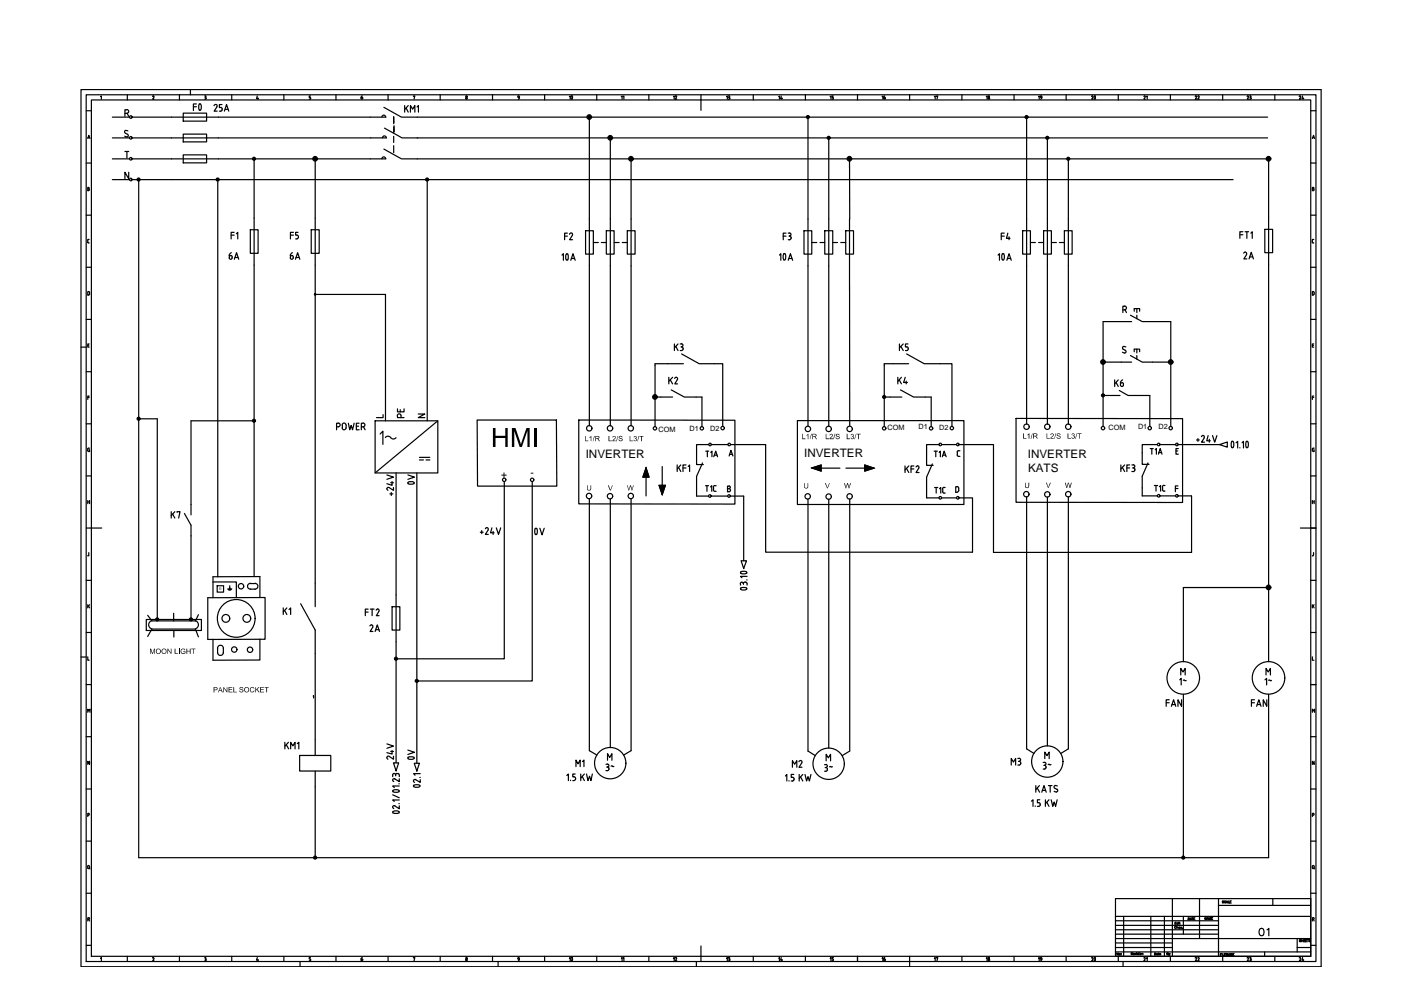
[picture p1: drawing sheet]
<svg xmlns="http://www.w3.org/2000/svg" width="297mm" height="210mm" viewBox="0 0 297 210" stroke-linecap="round" stroke-linejoin="round" font-family="sans-serif">
<!-- layer: 035 -->
<g fill="none" stroke="#000" stroke-width=".25">
<path d="M17.2 19h262.9v186h-262.9zM18.3 23.5h1.1M18.3 34.6h1.1M18.6 39.7l.3 .2-.1 .1 .2 .2-.2 .2h-.2zM19.4 21.2h258.5v181.6h-258.5zM21.3 20.5l.2-.2v.7M27 20.1v1.1M32.5 20.3l.1 .2M32.5 20.3l-.2 .2M32.7 20.6l-.3 .4h.3M54.6 20.3l-.2 .6h.4M54.7 20.7v.3"/>
<path d="M60.2 20.1v1.1M65.8 20.3h-.2v.3l.3 .2M65.9 20.8l-.1 .2h-.2M71.2 20.1v1.1M82.3 20.1v1.1M93.3 20.1v1.1M98.7 20.8l.2 .2 .1-.2M98.7 20.8l.2-.2 .1 .2M104.4 20.1v1.1M115.5 20.1v1.1M126.5 20.1v1.1M137.6 20.1v1.1"/>
<path d="M148.6 20.1v1.1M159.7 20.1v1.1M170.8 20.1v1.1M181.8 20.1v1.1M192.9 20.1v1.1M203.9 20.1v1.1M215 20.1v1.1M226 20.1v1.1M237.1 20.1v1.1M248.1 20.1v1.1M259.2 20.1v1.1M270.3 20.1v1.1"/>
<path d="M277.9 23.5h1.1M277.9 34.6h1.1M278.2 39.7l.4 .2-.2 .1 .2 .2-.2 .2h-.2zM18.3 45.6h1.1M18.3 56.7h1.1M18.6 51.3l.3 .2M18.6 40h.2M18.6 51v.3M18.8 50.7l-.2 .2M18.8 50.8h.1M277.9 45.6h1.1M277.9 56.7h1.1"/>
<path d="M278.2 51.3l.2 .2M278.2 40h.3M278.4 50.7l-.2 .2v.4M278.4 51.5h.1M278.4 50.8h.1M17.2 73.6h1.1M18.3 67.7h1.1M18.3 78.8h1.1M18.6 73.2h.2M18.8 61.8l.2 .2M18.8 61.8h-.2v.8l.3-.1 .1-.5M18.9 72.9h-.3v.7h.3"/>
<path d="M277.9 67.7h1.1M277.9 78.8h1.1M278.2 73.2h.3M278.4 61.8l.2 .2M278.4 61.8h-.2v.8h.2M278.5 72.9h-.3v.7h.3M278.6 62v.5l-.2 .1M18.3 89.9h1.1M18.6 84.3h.3M18.6 95.2v.3M18.9 95.4h.1v.3l-.4-.2M18.9 84h-.3v.7"/>
<path d="M19 95l-.4 .2M277.9 89.9h1.1M278.2 95.2l.1 .4 .2 .1h.1l-.1-.3M278.2 84.3h.3M278.5 84h-.3v.7M278.6 95l-.4 .2M18.3 112h1.1M18.3 100.9h1.1M18.6 117.8h.1M18.6 106.4h.4M18.6 106.1v.7M18.8 117.7l-.1 .1"/>
<path d="M18.8 117.2v.5M19 106.1v.7M277.9 112h1.1M277.9 100.9h1.1M278.2 106.1v.7M278.2 106.4h.4M278.5 117.7l-.3 .1M278.5 117.2v.5M278.6 106.1v.7M17.2 139.3h1.1M18.3 123h1.1M18.3 134.1h1.1"/>
<path d="M18.6 139.3v.7h.3M18.6 128.2v.7M18.7 128.5l.3 .4M19 128.2l-.4 .4M277.9 123h1.1M277.9 134.1h1.1M278.2 139.3v.7h.4M278.2 128.2v.7M278.4 128.5l.2 .4M278.6 128.2l-.4 .4M18.3 145.1h1.1M18.3 156.2h1.1"/>
<path d="M277.9 145.1h1.1M277.9 156.2h1.1M278.2 151v-.6l.3 .3 .2-.3v.6M18.3 167.3h1.1M18.3 178.3h1.1M18.6 172.8h.3v-.3h-.3v.6M19 161.4v.7l-.4-.7v.7M277.9 167.3h1.1M277.9 178.3h1.1M278.2 172.8h.4v-.3h-.4v.6M278.6 161.4v.7l-.4-.7v.7M18.3 189.4h1.1"/>
<path d="M18.6 195h.2l.2 .3M18.8 194.5l.2 .2-.2 .2M18.8 194.6h-.2v.7M236.5 199h12.1M236.5 199.9h12.1M236.5 198.1h21.8M236.5 197.1h21.8M236.5 196.2h21.8M236.5 195.2h21.8M238.2 194.3v8.5M244 194.3v8.5M246.9 194.3v8.5"/>
<path d="M250.9 194.3v3.8M254.3 190.5v8.5M258.3 192h19.6M269.9 190.5v1.5M277.9 189.4h1.1M278.2 184v-.3l.2-.2 .2 .2v.3M278.2 184l.2 .2 .2-.2M278.4 194.5l.2 .4-.4 .1M278.5 194.6h-.3v.7M278.5 195l.1 .3M278.5 184.1l.2 .1M18.3 200.4h1.1"/>
<path d="M21.3 203.2l.2-.2v.7M27 202.8v1.1M32.3 203.1l.3-.1v.2M32.7 203.3l-.3 .4h.3M38 202.8v1.1M43.4 203h.1M43.4 203.7h.1M43.5 203.3h.1M43.5 203l.2 .2-.2 .1M43.5 203.3l.2 .2M43.7 203.5l-.2 .2M43.7 203.5v.1"/>
<path d="M49.1 202.8v1.1M54.6 203l-.2 .6h.4M54.7 203.4v.3M60.2 202.8v1.1M63.6 203.9v1.1M65.6 203.7h.1M65.8 203h-.2v.3l.2 .1 .1 .2M65.9 203.5l-.2 .2M71.2 202.8v1.1M82.3 202.8v1.1M87.7 203.1l.3-.1-.2 .7M93.3 202.8v1.1"/>
<path d="M98.7 203.6l.2-.3 .1 .3M98.7 203.5l.2 .2 .1-.2M104.4 202.8v1.1M105.6 203.9v1.1M115.5 202.8v1.1M126.5 202.8v1.1M137.6 202.8v1.1M147.6 203.9v1.1M148.6 202.8v1.1M159.7 202.8v1.1M170.8 202.8v1.1M181.8 202.8v1.1"/>
<path d="M192.9 202.8v2.2M203.9 202.8v1.1M215 202.8v1.1M226 202.8v1.1M236.5 200.9h12.1M236.5 201.8h41.4M237.1 202.8v1.1M238.1 203.9v1.1M259.2 202.8v1.1M268.1 201.8v1M270.3 202.8v1.1M275 200.9h2.9"/>
<path d="M277.9 200.4h1.1"/>
<circle cx="98.9" cy="20.5" r=".15"/>
<circle cx="98.9" cy="203.2" r=".15"/>
</g>
<!-- layer: 07 -->
<path d="M18.3 20.1h260.7v183.8h-260.7zM148.6 21.2v2.2M19.4 112h2.2M275.7 112h2.2M236.5 190.5h41.4v12.3h-41.4zM236.5 194.3h41.4M248.6 199h29.3M248.6 190.5v12.3M258.3 190.5v12.3M275 199v2.8M148.6 200.6v2.2" fill="none" stroke="#000" stroke-width=".25"/>
<!-- layer: 025 -->
<g fill="none" stroke="#000" stroke-width=".25">
<path d="M249.1 195.7h.2M249.4 196.5a.2 .2 0 0 0-.3 0 .2 .2 0 0 0 0 .3 .2 .2 0 0 0 .3 0M249.4 195.5h-.3v.4h.3M249.5 196.6l.2-.1 .1 .3M249.5 196.4v.4M249.8 195.7l-.3 .1 .1 .1h.2M249.8 195.5v.4M249.9 196.7l.2-.1-.2 .1 .1 .1h.1M249.9 195.6h.1M249.9 195.7v.2M250 195.7h.2M250.1 195.5l.1 .4"/>
<path d="M250.5 196.6l-.2 .1v.1h.2M250.7 196.8h.1M251.9 194.6a.22 .22 0 0 1 .3 .2 .22 .22 0 0 1-.3 .2zM252.3 195l.2-.4 .1 .4M252.3 194.9h.2M252.7 194.6h.3M252.8 194.6v.4M253.1 194.8h.1M253.4 194.6h-.3v.4h.3M255.8 194.5v.5l-.3-.5v.5M255.9 195l.2-.5 .1 .5M255.9 194.8h.2"/>
<path d="M256.3 195v-.5l.2 .5 .2-.5v.5M256.8 194.8h.2M257.1 194.5h-.3v.5h.3M259.4 191.1l-.2-.1v.2l.2 .2h-.2M259.9 191.1l-.1-.1-.2 .1 .1 .4 .2-.2M260 191.5l.1-.5 .2 .5M260 191.3h.3M260.4 191v.5h.3M260.8 191.2h.1M261.1 191h-.3v.5h.3M275.8 199.3h-.3l.3 .2-.1 .2-.2-.1M276 199.2v.5"/>
<path d="M276 199.4h.3M276.3 199.2v.5M276.4 199.4h.2M276.7 199.2h-.3v.5h.3M276.8 199.4h.2M277.1 199.2h-.3v.5h.3M277.1 199.2h.3M277.3 199.2v.5M277.8 199.3h-.3l.3 .2-.1 .2-.2-.1M237.1 202v.5l-.3-.5v.5M237.7 202.2h.1M237.7 202.5h.1"/>
<path d="M239.8 202.2h.3v-.2h-.3v.4M240 202.2l.1 .2M240.3 202.3h.2l-.1-.2-.1 .3h.2M258.7 202.4h.2M259 202.2h-.3v.4M259.1 202.2v.4M259.3 202.2v.4h.2M259.6 202.4h.2M259.9 202.2h-.3v.4h.3M260.3 202.2v.4l-.3-.4v.4M260.4 202.6l.2-.4 .2 .4M260.5 202.5h.2"/>
<path d="M260.8 202.6v-.4l.2 .4 .2-.4v.4M261.4 202.4h.1M261.6 202.2h-.2v.4h.2"/>
<circle cx="237.4" cy="202.4" r=".15"/>
</g>
<g fill="none" stroke="#000" stroke-width=".25">
<path d="M23.8 24.8h3.7M23.8 29.2h3.7M23.8 33.7h3.7M23.8 38.1h3.7M28.1 24.8h8.3M28.1 29.2h8.3M28.1 33.7h8.3M28.1 38.1h233.3M29.4 38.1v143.7h239.6v-34.6M46.2 38.1v84.2M46.3 24.8h32.2M46.3 29.2h32.3"/>
<path d="M46.3 33.7h32.2M53.9 33.7v12.6M66.8 33.7v12.6M88.5 33.7h180.5v12.4M88.5 24.8h180.3M88.5 29.2h180.3M90.6 38.1v51.1M125 24.8v21.6M129.4 29.2v17.2M133.8 33.7v12.7M171.3 24.8v21.6M175.7 29.2v17.2"/>
<path d="M180.1 33.7l.1 12.7M217.7 24.8v21.6M222.1 29.2v17.2M226.5 33.7v12.7M53.9 56.2v66M66.8 56.2v67.4M125 56.4v33.9M129.4 56.4v33.9M133.8 56.4v33.9M171.3 56.4v34M175.7 56.4v34M180.1 56.4l.1 34"/>
<path d="M217.7 56.4v33.5M222.1 56.4v33.5M226.5 56.4v33.5M269 56.1v84.2M66.8 62.4h14.9v26.8M141.6 77.1h-2.7v13.4M151.5 77.1h1.7v13.3M189.3 77.1h-1.8v13.4M199.3 77.1h2.5v13.3M233.9 76.8h3.8M237.7 68.2h-3.8v22.2M244.4 76.8h3.8"/>
<path d="M244.4 68.2h3.8v22.2M29.4 88.8h3.9v42.5M53.9 89.2h-13.4v17.8M138.9 84.2h1.2M147.6 84.2h1.2v6.3M154.9 94.3h7.4v22.8h43.9v-11.5h-2.8M187.5 84.2h1.2M196.2 84.2h1.2v6.3M203.4 94.3h7.2v22.8h42v-12h-2.8M240.8 83.8h3v6.6M246 94.3h3.3M249.8 94.3h8.8"/>
<path d="M40.5 113.6v17.7M84 100.3v25.8M88.4 100.3v61.5M106.9 102.1v37.6h-22.9M112.8 102.1v42.3h-24.4M125 105.7v53.5l1.6 .9M129.4 105.8v52.7M133.8 105.7v53.5l-1.6 .9M147.7 103.4v1.8h2.5M150.8 105.2h3.5M154.8 105.2h2.9v13.7M171.3 105.8v53.4l1.6 1"/>
<path d="M175.7 105.9v52.7M180.2 105.8v53.4l-1.7 1M196.5 103.7v1.9h2.6M199.7 105.6h3.1M217.7 105.4v53.4l1.5 1M222.1 105.4v52.7M226.5 105.4v53.4l-1.6 1M242.2 103.4v1.7h3.2M246 105.1h3.3M31 131.3h11.7v2.4h-11.7zM32.2 131.6a.91 .91 0 0 0-.7 .9 .91 .91 0 0 0 .7 .8M32.2 131.6h9.2"/>
<path d="M32.2 133.4h9.2M41.4 131.6a.91 .91 0 0 1 .7 .9 .91 .91 0 0 1-.7 .8M66.8 138.6v18.3M84 136.1v25.6M269 124.6h-18.1v15.7M250.9 147.2v34.6M66.8 166.8v15"/>
</g>
<!-- layer: 0 -->
<g fill="none" stroke="#000" stroke-width=".25">
<path d="M36.4 24.8h9.9M36.4 29.2h9.9M36.4 33.7h9.9M38.8 28.4h5v1.7h-5zM38.8 32.8h5v1.7h-5zM78.5 24.8h3.3M78.5 33.7h3.3M78.6 29.2h3.3M81 24.8a.4 .4 0 0 1 .4-.4 .4 .4 0 0 1 .4 .4M81 33.7a.4 .4 0 0 1 .4-.4 .4 .4 0 0 1 .4 .4M81.1 29.2a.4 .4 0 0 1 .4-.4 .4 .4 0 0 1 .4 .4M81.4 22.8l3.7 2h3.4"/>
<path d="M81.4 31.6l3.7 2.1h3.4M81.5 27.2l3.7 2h3.3M53.1 48.7h1.6v5h-1.6zM53.9 46.3v9.9M66 48.7h1.7v5h-1.7zM66.8 46.3v9.9M124.1 48.9h1.7v5h-1.7zM125 46.4v10M128.6 48.9h1.6v5h-1.6zM129.4 46.4v10M133 48.9h1.6v5h-1.6zM133.8 46.4v10"/>
<path d="M170.5 48.9h1.6v5h-1.6zM171.3 46.4v10M174.9 48.9h1.7v5h-1.7zM175.7 46.4v10M179.3 48.9h1.7v5h-1.7zM180.1 46.4v10M216.8 48.9h1.7v5h-1.7zM217.7 46.4v10M221.3 48.9h1.6v5h-1.6zM222.1 46.4v10M225.7 48.9h1.6v5h-1.6zM226.5 46.4v10"/>
<path d="M268.2 48.6h1.6v5h-1.6zM269 46.1v10M141.6 77.1h3.3M144.5 75l3.7 2.1h3.3M189.3 77.1h3.3M192.2 75l3.7 2.1h3.4M237.7 68.2h2.2M237.7 76.8h2.2M239.7 66.8l2.5 1.4h2.2M239.7 75.4l2.5 1.4h2.2M240.5 66v-.6h1.1v.6M240.5 74.6v-.6h1.1v.6"/>
<path d="M241 65.4v.9M241 66.8v.8M241 74v.8M241 75.4v.7M79.5 89.2h13.3v11.1h-13.3zM80.6 92l.6-.6v2.8M81.7 92.8l.6-.3 .5 .3M82.8 92.8l.6 .3 .6-.3M88.9 97h2.2M92.8 89.2l-13.3 11.1M101.2 89.1h16.8l.1 14h-16.9zM122.7 89.1h33.1v17.8l-33.1-.1z"/>
<path d="M137 99.2l.6 2h-1.3zM140.1 84.2h2.5M140.4 98.9v4M142.3 82.7l2.8 1.5h2.5M169.1 89.2h35.3v17.8h-35.3zM172.1 99.2l2-.6v1.3zM174.1 99.3h4M179.4 99.3h3.9M183.3 98.6l2 .7-2 .6zM188.7 84.2h2.5M190.9 82.7l2.8 1.5h2.5M215.4 88.7l35.3 .1v17.7h-35.3z"/>
<path d="M40.5 111.4v2.2M137 101.2v3.9M139.7 102.9h1.4l-.7 2zM147.7 101v2.4M157.1 118.9h1.2l-.6 1.7zM196.5 101.2v2.5M242.2 101v2.4M31.3 130.5l.9 1.1M32.2 133.4l-.9 1.5M36.8 130v1.6M36.9 133.7v1.4M41.4 133.4l.7 1.6"/>
<path d="M42.1 130.3l-.7 1.3M44.1 126.7h12.1v8.8l-12.1 .1zM45.2 123.4h4.9v3.3M46 124.2h1.4v1.3h-1.4zM46.1 137.4v1.1M46.1 137.5a.61 .61 0 0 1 .6-.7 .61 .61 0 0 1 .7 .7M46.1 138.3a.61 .61 0 0 0 .6 .7 .61 .61 0 0 0 .7-.7M47.4 137.4v1.1M47.4 124.2h.1M48.3 124.9h.8M48.4 125h.7M48.5 125.1h.4"/>
<path d="M48.7 124.9h.1M48.7 124.2v.7M53.1 124.9h1M53.1 123.7h1M53.2 123.7a.61 .61 0 0 0-.7 .6 .61 .61 0 0 0 .7 .6M54 123.7a.61 .61 0 0 1 .7 .6 .61 .61 0 0 1-.7 .6M55.1 135.5v4.4l-9.9 .1v-4.5M55.1 126.6v-4.4l-9.9 .1v4.4M63.7 128l3.1 5.6v5M66.8 123.6v5M83.1 128.6h1.7v5h-1.7zM84 126.1v10"/>
<path d="M66.8 156.9v3.3M63.5 160.2h6.6v3.3h-6.6zM66.8 163.5v3.3"/>
<circle cx="27.7" cy="33.7" r=".28"/>
<circle cx="27.7" cy="24.8" r=".28"/>
<circle cx="27.7" cy="29.2" r=".28"/>
<circle cx="27.7" cy="38.1" r=".28"/>
<circle cx="29.4" cy="38.1" r=".32"/>
<circle cx="29.4" cy="38.1" r=".19"/>
<circle cx="29.4" cy="38.1" r=".11"/>
<circle cx="46.2" cy="38.1" r=".32"/>
<circle cx="46.2" cy="38.1" r=".19"/>
<circle cx="46.2" cy="38.1" r=".11"/>
<circle cx="53.9" cy="33.7" r=".32"/>
<circle cx="53.9" cy="33.7" r=".19"/>
<circle cx="53.9" cy="33.7" r=".11"/>
<circle cx="66.8" cy="33.7" r=".49"/>
<circle cx="66.8" cy="33.7" r=".32"/>
<circle cx="66.8" cy="33.7" r=".15"/>
<circle cx="90.6" cy="38.1" r=".32"/>
<circle cx="90.6" cy="38.1" r=".19"/>
<circle cx="90.6" cy="38.1" r=".11"/>
<circle cx="124.9" cy="24.8" r=".49"/>
<circle cx="124.9" cy="24.8" r=".32"/>
<circle cx="124.9" cy="24.8" r=".15"/>
<circle cx="129.4" cy="29.2" r=".49"/>
<circle cx="129.4" cy="29.2" r=".32"/>
<circle cx="129.4" cy="29.2" r=".15"/>
<circle cx="133.8" cy="33.7" r=".49"/>
<circle cx="133.8" cy="33.7" r=".32"/>
<circle cx="133.8" cy="33.7" r=".15"/>
<circle cx="171.3" cy="24.8" r=".32"/>
<circle cx="171.3" cy="24.8" r=".19"/>
<circle cx="171.3" cy="24.8" r=".11"/>
<circle cx="175.7" cy="29.2" r=".32"/>
<circle cx="175.7" cy="29.2" r=".19"/>
<circle cx="175.7" cy="29.2" r=".11"/>
<circle cx="180.1" cy="33.7" r=".49"/>
<circle cx="180.1" cy="33.7" r=".32"/>
<circle cx="180.1" cy="33.7" r=".15"/>
<circle cx="217.6" cy="24.8" r=".32"/>
<circle cx="217.6" cy="24.8" r=".19"/>
<circle cx="217.6" cy="24.8" r=".11"/>
<circle cx="222" cy="29.2" r=".32"/>
<circle cx="222" cy="29.2" r=".19"/>
<circle cx="222" cy="29.2" r=".11"/>
<circle cx="226.5" cy="33.7" r=".32"/>
<circle cx="226.5" cy="33.7" r=".19"/>
<circle cx="226.5" cy="33.7" r=".11"/>
<circle cx="269" cy="33.7" r=".49"/>
<circle cx="269" cy="33.7" r=".32"/>
<circle cx="269" cy="33.7" r=".15"/>
<circle cx="66.8" cy="62.4" r=".15"/>
<circle cx="66.8" cy="62.4" r=".06"/>
<circle cx="66.8" cy="62.4" r=".11"/>
<circle cx="233.9" cy="76.8" r=".49"/>
<circle cx="233.9" cy="76.8" r=".32"/>
<circle cx="233.9" cy="76.8" r=".15"/>
<circle cx="248.2" cy="76.8" r=".49"/>
<circle cx="248.2" cy="76.8" r=".32"/>
<circle cx="248.2" cy="76.8" r=".15"/>
<circle cx="29.4" cy="88.8" r=".32"/>
<circle cx="29.4" cy="88.8" r=".19"/>
<circle cx="29.4" cy="88.8" r=".11"/>
<circle cx="53.9" cy="89.2" r=".32"/>
<circle cx="53.9" cy="89.2" r=".19"/>
<circle cx="53.9" cy="89.2" r=".11"/>
<circle cx="124.9" cy="90.8" r=".57"/>
<circle cx="129.3" cy="90.8" r=".57"/>
<circle cx="133.7" cy="90.8" r=".57"/>
<circle cx="138.9" cy="84.2" r=".49"/>
<circle cx="138.9" cy="90.8" r=".36"/>
<circle cx="138.9" cy="84.2" r=".32"/>
<circle cx="138.9" cy="84.2" r=".15"/>
<circle cx="148.8" cy="90.8" r=".36"/>
<circle cx="153.2" cy="90.8" r=".36"/>
<circle cx="154.6" cy="94.2" r=".28"/>
<circle cx="171.3" cy="90.9" r=".57"/>
<circle cx="175.7" cy="90.9" r=".57"/>
<circle cx="180.1" cy="90.9" r=".57"/>
<circle cx="187.5" cy="90.8" r=".36"/>
<circle cx="187.5" cy="84.2" r=".32"/>
<circle cx="187.5" cy="84.2" r=".19"/>
<circle cx="187.5" cy="84.2" r=".11"/>
<circle cx="197.4" cy="90.8" r=".36"/>
<circle cx="201.8" cy="90.8" r=".36"/>
<circle cx="203.1" cy="94.2" r=".28"/>
<circle cx="217.6" cy="90.5" r=".57"/>
<circle cx="222" cy="90.5" r=".57"/>
<circle cx="226.5" cy="90.5" r=".57"/>
<circle cx="233.9" cy="90.8" r=".36"/>
<circle cx="233.9" cy="83.8" r=".32"/>
<circle cx="233.9" cy="83.8" r=".19"/>
<circle cx="233.9" cy="83.8" r=".11"/>
<circle cx="243.8" cy="90.8" r=".36"/>
<circle cx="248.2" cy="90.8" r=".36"/>
<circle cx="249.5" cy="94.2" r=".28"/>
<circle cx="106.9" cy="101.7" r=".36"/>
<circle cx="112.8" cy="101.7" r=".36"/>
<circle cx="124.9" cy="105.2" r=".57"/>
<circle cx="129.3" cy="105.2" r=".57"/>
<circle cx="133.7" cy="105.2" r=".57"/>
<circle cx="150.5" cy="105.2" r=".28"/>
<circle cx="154.6" cy="105.2" r=".28"/>
<circle cx="171.2" cy="105.2" r=".57"/>
<circle cx="175.7" cy="105.3" r=".57"/>
<circle cx="180.1" cy="105.2" r=".57"/>
<circle cx="199.4" cy="105.5" r=".28"/>
<circle cx="203.1" cy="105.5" r=".28"/>
<circle cx="217.6" cy="104.8" r=".57"/>
<circle cx="222" cy="104.8" r=".57"/>
<circle cx="226.5" cy="104.8" r=".57"/>
<circle cx="245.7" cy="105.1" r=".28"/>
<circle cx="249.5" cy="105.1" r=".28"/>
<circle cx="33.3" cy="131.3" r=".32"/>
<circle cx="33.3" cy="131.3" r=".19"/>
<circle cx="33.3" cy="131.3" r=".11"/>
<circle cx="40.5" cy="131.3" r=".32"/>
<circle cx="40.5" cy="131.3" r=".19"/>
<circle cx="40.5" cy="131.3" r=".11"/>
<circle cx="47.9" cy="131.1" r=".83"/>
<circle cx="49.7" cy="137.7" r=".57"/>
<circle cx="50.1" cy="131.1" r="4"/>
<circle cx="51.1" cy="124.3" r=".57"/>
<circle cx="52.3" cy="131.1" r=".83"/>
<circle cx="53" cy="137.8" r=".57"/>
<circle cx="84" cy="139.7" r=".32"/>
<circle cx="84" cy="139.7" r=".19"/>
<circle cx="84" cy="139.7" r=".11"/>
<circle cx="269" cy="124.6" r=".49"/>
<circle cx="269" cy="124.6" r=".32"/>
<circle cx="269" cy="124.6" r=".15"/>
<circle cx="88.4" cy="144.4" r=".32"/>
<circle cx="88.4" cy="144.4" r=".19"/>
<circle cx="88.4" cy="144.4" r=".11"/>
<circle cx="250.9" cy="143.7" r="3.5"/>
<circle cx="269" cy="143.7" r="3.5"/>
<circle cx="129.4" cy="161.8" r="3.3"/>
<circle cx="175.7" cy="161.9" r="3.3"/>
<circle cx="222" cy="161.5" r="3.3"/>
<circle cx="66.8" cy="181.8" r=".32"/>
<circle cx="66.8" cy="181.8" r=".19"/>
<circle cx="66.8" cy="181.8" r=".11"/>
<circle cx="250.9" cy="181.8" r=".32"/>
<circle cx="250.9" cy="181.8" r=".19"/>
<circle cx="250.9" cy="181.8" r=".11"/>
</g>
<g fill="#000">
<path d="M104.5 90.7h.6v1.7h2v-1.7h.5v4.1h-.5v-1.9h-2v1.9h-.6zM108.5 90.7h.8l1.1 3.5 1.2-3.5h.7v4.1h-.5v-3.4l-1.2 3.4h-.4l-1.2-3.4v3.4h-.5zM113.3 90.7h.5v4.1h-.5zM124.1 92.4h.1v1h.5v.1h-.6zM125 92.7l.4-.3v1.1h-.1v-.8l-.3 .1zM126 92.4h.1l-.4 1.2zM129 92.4h.2v1h.5v.1h-.7zM129.9 92.6l.2-.2a.4 .4 0 0 1 .4 .4 .4 .4 0 0 1-.3 .4l-.2 .2h.5v.1h-.7l.5-.6a.21 .21 0 0 0 0-.3 .21 .21 0 0 0-.3 .2zM131 92.4l-.2 1.2h-.2zM131.3 92.5l.5-.1 .2 .3-.3-.1a.19 .19 0 0 0-.3 0 .19 .19 0 0 0 .2 .3h.2a.35 .35 0 0 1 .1 .6 .35 .35 0 0 1-.6 0l-.2-.3h.2l.1 .2a.24 .24 0 0 0 .4 0 .24 .24 0 0 0-.2-.4h-.2a.26 .26 0 0 1-.2-.2 .26 .26 0 0 1 .1-.3zM133.5 92.4h.1v1h.6v.1h-.7zM134.4 92.5h.1a.29 .29 0 0 1 .4 0 .29 .29 0 0 1-.1 .4 .34 .34 0 0 1 0 .6 .34 .34 0 0 1-.5-.3h.1a.22 .22 0 0 0 .3 .3 .22 .22 0 0 0 .2-.3 .22 .22 0 0 0-.3-.2v-.1a.19 .19 0 0 0 .3-.1 .19 .19 0 0 0-.2-.3 .19 .19 0 0 0-.2 .2h-.2z"/>
<path d="M135.4 92.4h.1l-.4 1.2zM135.6 92.4h.8v.2h-.3v.9h-.2v-.9h-.3zM170.1 92h.1v.9h.6v.2h-.7zM171 92.2l.4-.2v1.1h-.1v-.9l-.2 .2zM172 92h.1l-.4 1.1zM175.1 92h.1v.9h.6v.2h-.7zM175.9 92.1l.5-.1a.34 .34 0 0 1 0 .6l-.3 .3h.5v.2h-.8l.5-.6a.24 .24 0 0 0 .1-.4 .24 .24 0 0 0-.4 .2h-.1zM177 92h.1l-.3 1.1h-.2zM177.3 92.1l.3-.1a.21 .21 0 0 1 .3 0 .21 .21 0 0 1 0 .3 .22 .22 0 0 0-.2-.3 .22 .22 0 0 0-.2 .2 .22 .22 0 0 0 .1 .2l.4 .2a.43 .43 0 0 1-.4 .5 .43 .43 0 0 1-.4-.4l.3 .3a.25 .25 0 0 0 .4-.2 .25 .25 0 0 0-.4-.2l-.3-.2zM179.5 92h.2v.9h.5v.2h-.7zM180.4 92.1l.1-.1a.28 .28 0 0 1 .4 .1 .28 .28 0 0 1-.1 .4 .36 .36 0 0 1 .1 .6 .36 .36 0 0 1-.6-.3h.2a.23 .23 0 0 0 .2 .2 .23 .23 0 0 0 .2-.2 .23 .23 0 0 0-.3-.2v-.2a.19 .19 0 0 0 .3-.1 .19 .19 0 0 0-.2-.2 .19 .19 0 0 0-.2 .2zM181.5 92l-.2 1.1h-.2z"/>
<path d="M181.6 92h.9v.1h-.4v1h-.2v-1h-.3zM216.9 91.9h.2v1h.5v.1h-.7zM217.8 92.1l.5-.2v1.1h-.2v-.9l-.3 .2zM218.8 91.9l-.2 1.1h-.1zM221.9 91.9h.1v1h.6v.1h-.7zM222.8 92l.4-.1 .2 .1v.4l-.5 .5h.5v.1h-.7l.5-.6a.21 .21 0 0 0 0-.4 .21 .21 0 0 0-.3 .2h-.2zM223.8 91.9h.1l-.4 1.1zM224.1 92l.5-.1 .3 .3-.3-.1a.22 .22 0 0 0-.2-.2 .22 .22 0 0 0-.2 .3 .22 .22 0 0 0 .3 .2h.1a.36 .36 0 0 1 .1 .6 .36 .36 0 0 1-.6-.1l-.1-.2 .3 .2a.25 .25 0 0 0 .4 0 .25 .25 0 0 0 0-.4 .25 .25 0 0 0-.3 0l-.1-.1a.27 .27 0 0 1-.3-.1 .27 .27 0 0 1 .1-.3zM226.3 91.9h.2v1h.6v.1h-.8zM227.2 92h.1a.29 .29 0 0 1 .4 0 .29 .29 0 0 1 0 .4l.2 .2-.2 .4h-.4l-.1-.1 .1-.2a.22 .22 0 0 0 .3 .2 .22 .22 0 0 0 .1-.3 .22 .22 0 0 0-.3-.1v-.1a.2 .2 0 0 0 .3-.2 .2 .2 0 0 0-.2-.2 .2 .2 0 0 0-.2 .2h-.1zM228.3 91.9l-.2 1.1h-.1zM228.4 91.9h.9v.1h-.4v1h-.1v-1h-.4z"/>
<path d="M124.5 102.9h.1v.6a.3 .3 0 0 0 .3 .4 .3 .3 0 0 0 .3-.4v-.6h.1v1l-.7 .1zM128.9 102.9h.2l.3 1 .4-1h.1l-.4 1.1h-.2zM133 102.9h.1l.2 .9 .3-.9h.2l.2 .9 .2-.9h.2l-.3 1.1h-.2l-.2-1-.3 1h-.1zM170.5 102.4h.1v.7a.31 .31 0 0 0 .3 .4 .31 .31 0 0 0 .3-.4v-.7h.2l-.1 1-.2 .2-.5-.1zM174.9 102.4h.2l.3 1 .4-1h.1l-.4 1.1h-.1zM179 102.4h.1l.3 1 .2-1h.2l.2 1 .2-1h.2l-.3 1.1h-.2l-.2-.9-.3 .9h-.1zM217.3 102.3h.2v.8a.28 .28 0 0 0 .3 .3 .28 .28 0 0 0 .2-.4v-.7h.2v1l-.3 .2-.4-.1zM221.8 102.3h.1l.3 1 .4-1h.2l-.5 1.1h-.1zM225.8 102.3h.2l.2 1 .2-1h.2l.3 1 .2-1h.1l-.3 1.1h-.1l-.3-.9-.2 .9h-.2z"/>
<path d="M126.2 92.4l.9 .2v.3l-.3 .1 .4 .5h-.2l-.4-.5h-.2v.5h-.2zM126.4 92.6v.3h.3a.18 .18 0 0 0 .2-.2 .18 .18 0 0 0-.2-.1z"/>
<path d="M172.2 92h.5a.32 .32 0 0 1 .4 .3 .32 .32 0 0 1-.3 .3l.4 .5h-.2l-.3-.5h-.3v.5h-.2zM172.4 92.1v.4h.3a.2 .2 0 0 0 .3-.2 .2 .2 0 0 0-.3-.2z"/>
<path d="M219.1 91.9h.6a.32 .32 0 0 1 .3 .3 .32 .32 0 0 1-.3 .3l.3 .5h-.1l-.4-.5h-.3v.5h-.1zM219.2 92v.4h.3a.2 .2 0 0 0 .3-.2 .2 .2 0 0 0-.2-.2z"/>
</g>
<!-- layer: DESC -->
<g fill="none" stroke="#000" stroke-width=".25">
<path d="M120.2 164.4l.3-.3v1.4M121 165.4v.1M121.4 165.5h.3M122 165.1l-.3 .4M123.1 164.1v1.4M123.4 164.6l.5 .9M124.4 164.1l.3 1.4 .3-.9 .3 .9 .3-1.4M166.5 164.5l.3-.3v1.4M167.3 165.5v.1M168.3 165.3l-.1 .3h-.4M169.4 164.2v1.4M169.7 164.7l.5 .9"/>
<path d="M170.7 164.2l.3 1.4 .3-.9 .3 .9 .3-1.4M218.7 169.9l.3-.3v1.4M219.5 170.9v.1M219.6 166.6v1.4M219.9 167.1l.5 .9M220.2 170.2l.3 .3M220.4 166.6l-.8 .8M220.5 169.6h-.6v.6h.3M220.5 170.5l-.1 .4-.5 .1M220.9 168l.4-1.4 .5 1.4M221 167.6h.6M221.6 169.6v1.4"/>
<path d="M221.9 170.1l.5 .9M222.3 166.6h.7M222.4 169.6l-.8 .8M222.7 166.6v1.4M222.9 169.6l.3 1.4 .3-1 .3 1 .3-1.4M223.7 167.2l.4 .2M223.8 166.5l-.3 .3 .1 .3M223.8 166.6h.4M224.1 167.3a.38 .38 0 0 1 0 .6 .38 .38 0 0 1-.6-.1"/>
</g>
<!-- layer: WIRENO -->
<path d="M101.8 112.8h.6M102.1 112.5v.6M102.9 112.1l.3-.2a.32 .32 0 0 1 .3 .5l-.6 .9h.6M104.3 111.9l-.3 1.1h.8M104.5 112.7v.6M105.2 111.9l.5 1.4 .5-1.4M66.4 147.6l.1-.1v.5" fill="none" stroke="#000" stroke-width=".25"/>
<!-- layer: TAGS -->
<g fill="none" stroke="#000" stroke-width=".25">
<path d="M26.5 24h.4l.4 .7M26.5 32.1h.8M26.6 28.3l.4 .2a.34 .34 0 0 1 .1 .5 .34 .34 0 0 1-.5 0l-.2-.1M26.7 27.6l-.3 .3 .2 .3M26.7 27.7h.4M26.9 23.2a.4 .4 0 0 1 .4 .4 .4 .4 0 0 1-.4 .4M26.9 23.3h-.4v1.4M26.9 32.1v1.4M27.3 36.5v1.4l-.8-1.4v1.4M262.9 49.8h.6M263.5 49.1h-.6v1.4M264 49.1h.7"/>
<path d="M264.4 49.1v1.4M265.2 49.4l.3-.3v1.4M238 74.7l.4 .1M238.1 65.7h.3M238.3 73.4l-.2 .2-.1 .2 .6 .5M238.3 73.5l.4 .1M238.4 64.9a.4 .4 0 0 1 .4 .4 .4 .4 0 0 1-.4 .4M238.4 64.9h-.3v1.4M238.5 65.7l.3 .6M238.6 74.3l.1 .3-.3 .3M154.6 96.7l.4-1.2 .4 1.2M154.7 96.3h.6"/>
<path d="M202.9 96.4l.2 .3 .4 .1M203.2 95.5l-.3 .3M203.3 95.6h.2M249.3 95.6h.4M249.8 95.1h-.5v1.2h.5M149.6 103h.6M149.9 103v1.2M150.7 103.2l.2-.2v1.2M151.2 103.9l.4 .3M151.3 103.3v.6M151.6 102.9l-.4 .4M151.6 103h.2"/>
<path d="M151.6 104.2h.2M154.6 103.6l.2-.2v-.2l-.6-.1v1.2h.4a.32 .32 0 0 0 .3-.4 .32 .32 0 0 0-.3-.3h-.4M198.1 103.4h.7M198.5 103.4v1.1M199.2 103.6l.3-.2v1.1M199.8 104.2l.4 .3M199.9 103.7v.6M200.2 103.3l-.4 .3M200.2 103.4h.2M200.2 104.5h.2M202.9 103.2l.4 .3-.1 .7-.3 .1M202.9 103.2h-.3v1.2h.3"/>
<path d="M244.8 102.9h.6M245.1 102.9v1.2M245.8 103.2l.3-.3v1.2M246.5 103.8l.1 .3h.4M246.5 103.2v.6M246.8 102.9l-.3 .3M246.8 102.9h.2M249.2 103.6h.6M249.8 103h-.6v1.3M77.5 129.8h.5M78 129.1h-.5v1.4M78.5 129.1h.8"/>
<path d="M78.9 129.1v1.4M79.8 129.4l.4-.3 .1 .5M80.3 129.6l-.5 .9h.6"/>
</g>
<!-- layer: LINK -->
<g fill="none" stroke="#000" stroke-width=".25">
<path d="M83.5 26.9v1.3M83.5 28.9v1.3M83.5 30.9v1.5M83.5 26v-1.2v1.4M83.6 26.7v1.2M125.8 51.4h1.1M127.5 51.4h1.1M130.2 51.4h1.1M131.9 51.4h1.1M172.1 51.4h1.1M173.8 51.4h1.1M176.6 51.4h1"/>
<path d="M178.3 51.4h1M218.5 51.4h1M220.2 51.4h1.1M222.9 51.4h1.1M224.6 51.4h1.1"/>
</g>
<!-- layer: 0 -->
<path d="M172.1 99.2l2-.6v1.3zM183.3 98.6l2 .7-2 .6zM137 99.2l.6 2h-1.3zM139.7 102.9h1.4l-.7 2z" fill="#000" stroke="#000" stroke-width=".21"/>
<!-- layer: XREF -->
<g fill="none" stroke="#000" stroke-width=".25">
<path d="M261.4 93.6a.85 .85 0 0 0-.1 1.3h.1M261.5 93.6l.1 .6-.1 .7M262.1 93.9l.3-.3v1.4M262.9 94.9v.1M263.3 93.9l.3-.3v1.4M264.2 93.6h.1a.77 .77 0 0 1 0 1.3h-.1M264.3 93.6l-.2 .6 .2 .7M157 123.8v.3M157 124.7l.7-.2 .6 .2a.76 .76 0 0 1-1.3 .1zM157 121.5l.7 .2 .6-.2M157.1 121.6l-.1-.1a.74 .74 0 0 1 .7-.4 .74 .74 0 0 1 .6 .4v.1M157.6 123.8v.1"/>
<path d="M157.9 123.4l-.3 .3a.32 .32 0 0 0-.3-.3 .32 .32 0 0 0-.3 .3M157.9 123.4h.2M158.1 123.4l.3 .2v.5M158.3 123h.1M158.4 122.2h-1.4l.3 .3M83.3 168.5l1.4 .6M83.3 167.6v.2l.3 .2 1-.1M83.3 172.3l.7 .2 .6-.2M83.3 167.6l.7-.2 .6 .2M83.7 170.8a.32 .32 0 0 0-.4 .2 .32 .32 0 0 0 .2 .4M84.6 172.1a.83 .83 0 0 0-1.3 .2v.1M84.6 170.4h.1"/>
<path d="M84.6 172.1v.3M84.6 167.6v.3M84.7 170.8v.7l-1-.6M84.7 169.6h-1.4l.3 .3M84.7 166.7h-1.4l.3 .3M89 166.5l-.6-.1-.7 .1v.1l.3 .3 1-.1M89 166.5v.3"/>
</g>
<g fill="#000">
<path d="M31.8 137.5h.2l.3 1 .4-1h.1v1.1h-.1v-.9l-.3 .9h-.2l-.3-.9v.9h-.1zM35.5 137.5l.7 .9v-.9h.2v1.1l-.8-.8v.8h-.1zM37 137.5h.2v1h.5v.1h-.7zM37.9 137.5h.2v1.1h-.2zM38.4 137.7l.2-.2 .5 .1 .2 .2-.7-.1-.2 .5 .2 .3h.4l.2-.3h-.4v-.1h.5v.4l-.4 .2-.4-.2-.2-.2zM39.5 137.5h.2v.5h.5v-.5h.2v1.1h-.2v-.5h-.5v.5h-.2zM40.5 137.5h.9v.2h-.4v.9h-.1v-.9h-.4zM47.4 145.7l.7 .8v-.8h.1v1.1l-.7-.9v.9h-.1zM48.5 145.7h.8v.1h-.7v.4h.6v.1h-.6v.4h.7v.1h-.8zM49.5 145.7h.1v1h.6v.1h-.7zM50.9 145.7h.5l.2 .2-.2 .1a.22 .22 0 0 0-.2-.2 .22 .22 0 0 0-.2 .3l.3 .1a.37 .37 0 0 1 .2 .5 .37 .37 0 0 1-.6 0l-.2-.3 .4 .3a.22 .22 0 0 0 .4-.2 .22 .22 0 0 0-.4-.2 .32 .32 0 0 1-.3-.2 .32 .32 0 0 1 .1-.4zM53.1 145.8l.5-.1 .3 .2-.1 .1-.2-.2h-.3l-.1 .6a.33 .33 0 0 0 .3 .3 .33 .33 0 0 0 .3-.3l.2 .1-.3 .3h-.5l-.2-.3z"/>
<path d="M54.1 145.7h.2v.5l.5-.5h.2l-.4 .4 .5 .7h-.3l-.3-.6-.2 .2v.4h-.2zM55.1 145.7h.9v.1h-.7v.4h.6v.1h-.6v.4h.7v.1h-.9zM56.1 145.7h.9v.1h-.4v1h-.1v-1h-.4z"/>
<path d="M33 138.1a.56 .56 0 0 1 1.1 0 .56 .56 0 0 1-1.1 0zM33.1 138.1a.45 .45 0 0 0 .9 0 .45 .45 0 0 0-.9 0z"/>
<path d="M34.2 138.1a.6 .6 0 0 1 1.2 0 .6 .6 0 0 1-1.2 0zM34.4 138.1a.42 .42 0 0 0 .8 0 .42 .42 0 0 0-.8 0z"/>
<path d="M45.3 145.7h.5a.33 .33 0 0 1 .3 .4 .33 .33 0 0 1-.4 .2h-.2v.5h-.2zM45.5 145.8v.4h.3a.2 .2 0 0 0 .2-.2 .2 .2 0 0 0-.3-.2z"/>
<path d="M46.6 145.7h.2l.4 1.1h-.1l-.2-.3h-.4l-.3 .3zM46.7 145.8l-.2 .5h.4z"/>
<path d="M51.8 146.2a.56 .56 0 0 1 1.1 0 .56 .56 0 0 1-1.1 0zM51.9 146.2a.43 .43 0 0 0 .8 0 .43 .43 0 0 0-.8 0z"/>
</g>
<text font-size="6.2" x="117.1" y="57.2">10A</text>
<g font-size="5.7">
<text x="39.2" y="25">F0</text>
<text x="163" y="56.8">10A</text>
<text x="209.5" y="56.8">10A</text>
<text x="89.6" y="105.8" transform="rotate(-90 89.6 105.8)">0V</text>
<text x="110.4" y="115">0V</text>
<text x="89.6" y="164.4" transform="rotate(-90 89.6 164.4)">0V</text>
</g>
<g font-size="4.9">
<text x="118.9" y="52.2">F2</text>
<text x="165.1" y="52.2">F3</text>
<text x="266" y="199.7">01</text>
</g>
<g font-size="4.4">
<text x="119.2" y="22.6">10</text>
<text x="230" y="22.6">20</text>
<text x="44.4" y="24.7">25A</text>
<text x="85" y="25">KM1</text>
<text x="48" y="51.9">F1</text>
<text x="60.7" y="51.9">F5</text>
<text x="211.3" y="52.2">F4</text>
<text x="47.6" y="56.1">6A</text>
<text x="60.7" y="56.1">6A</text>
<text x="262.8" y="56.1">2A</text>
<text x="142.2" y="75.5">K3</text>
<text x="189.8" y="75.5">K5</text>
<text x="140.8" y="82.6">K2</text>
<text x="189.4" y="82.6">K4</text>
<text x="235.3" y="83.3">K6</text>
<text x="86.8" y="89.6" transform="rotate(-90 86.8 89.6)">PE</text>
<text x="70.6" y="92.4">POWER</text>
<text x="252.9" y="94.9">+24V</text>
<text x="142.5" y="101.2">KF1</text>
<text x="190.9" y="101.2">KF2</text>
<text x="236.7" y="101.2">KF3</text>
<text x="84.7" y="106.2" transform="rotate(-90 84.7 106.2)">+24V</text>
<text x="35.3" y="111.1">K7</text>
<text x="59.3" y="131.6">K1</text>
<text x="77.6" y="135.1">2A</text>
<text x="267.4" y="146.4">1~</text>
<text x="246.2" y="151">FAN</text>
<text x="264.6" y="151">FAN</text>
<text x="59.6" y="160.2">KM1</text>
<text x="84.7" y="162.3" transform="rotate(-90 84.7 162.3)">24V</text>
<text x="124.9" y="163.7" transform="rotate(-90 124.9 163.7)">M1</text>
<text x="127.7" y="164.7">3~</text>
<text x="167.2" y="164">M2</text>
<text x="173.9" y="164.7">3~</text>
<text x="213.4" y="163.3">M3</text>
<text x="220.1" y="164.4">3~</text>
<text x="119.2" y="205.3">10</text>
<text x="230" y="205.3">20</text>
</g>
<g font-size="4">
<text x="148.9" y="98.1">T1A</text>
<text x="197.2" y="98.1">T1A</text>
<text x="243.1" y="97.4">T1A</text>
<text x="252.6" y="146.4" transform="rotate(-90 252.6 146.4)">1~</text>
</g>
<g font-size="3.5">
<text x="75.8" y="22.2">6</text>
<text x="108.7" y="22.2">9</text>
<text x="141.8" y="22.2">12</text>
<text x="153.1" y="22.2">13</text>
<text x="164.4" y="22.2">14</text>
<text x="175" y="22.2">15</text>
<text x="186.3" y="22.2">16</text>
<text x="197.2" y="22.2">17</text>
<text x="211" y="22.2" transform="rotate(-90 211 22.2)">18</text>
<text x="222.2" y="22.2" transform="rotate(-90 222.2 22.2)">19</text>
<text x="241.7" y="22.2">21</text>
<text x="252.6" y="22.2">22</text>
<text x="266.3" y="22.2" transform="rotate(-90 266.3 22.2)">23</text>
<text x="274.5" y="22.2">24</text>
<text x="17.6" y="30.7">A</text>
<text x="277.3" y="30.7">A</text>
<text x="87.8" y="89.6">N</text>
<text x="17.6" y="152.4">M</text>
<text x="17.6" y="185.6">Q</text>
<text x="246.6" y="203.9">By</text>
<text x="75.8" y="205">6</text>
<text x="108.7" y="205">9</text>
<text x="141.8" y="205">12</text>
<text x="153.1" y="205">13</text>
<text x="164.4" y="205">14</text>
<text x="175" y="205">15</text>
<text x="186.3" y="205">16</text>
<text x="197.2" y="205">17</text>
<text x="211" y="205" transform="rotate(-90 211 205)">18</text>
<text x="222.2" y="205" transform="rotate(-90 222.2 205)">19</text>
<text x="241.7" y="205">21</text>
<text x="252.6" y="205">22</text>
<text x="266.3" y="205" transform="rotate(-90 266.3 205)">23</text>
<text x="274.5" y="205">24</text>
</g>
<g font-size="3.1">
<text x="133.3" y="22.2" transform="rotate(-90 133.3 22.2)">11</text>
<text x="79" y="89.6">L</text>
<text x="133.3" y="205" transform="rotate(-90 133.3 205)">11</text>
</g>
<g font-size="2.5">
<text x="124.2" y="97">INVERTER</text>
<text x="170.5" y="96.9">INVERTER</text>
<text x="217.9" y="97.1">INVERTER</text>
<text x="218" y="100.1">KATS</text>
</g>
<g font-size="2.2">
<text x="106.2" y="101.2">+</text>
<text x="112.5" y="101">-</text>
</g>
<g font-size="1.5">
<text x="139.6" y="91.5">COM</text>
<text x="146.2" y="91.4">D1</text>
<text x="150.6" y="91.5">D2</text>
<text x="188.2" y="91.2">COM</text>
<text x="194.8" y="91">D1</text>
<text x="199.1" y="91.1">D2</text>
<text x="235" y="91.1">COM</text>
<text x="241.3" y="90.9">D1</text>
<text x="245.6" y="91">D2</text>
</g>
<text font-size=".8" x="46.5" y="125">R</text>
</svg>
